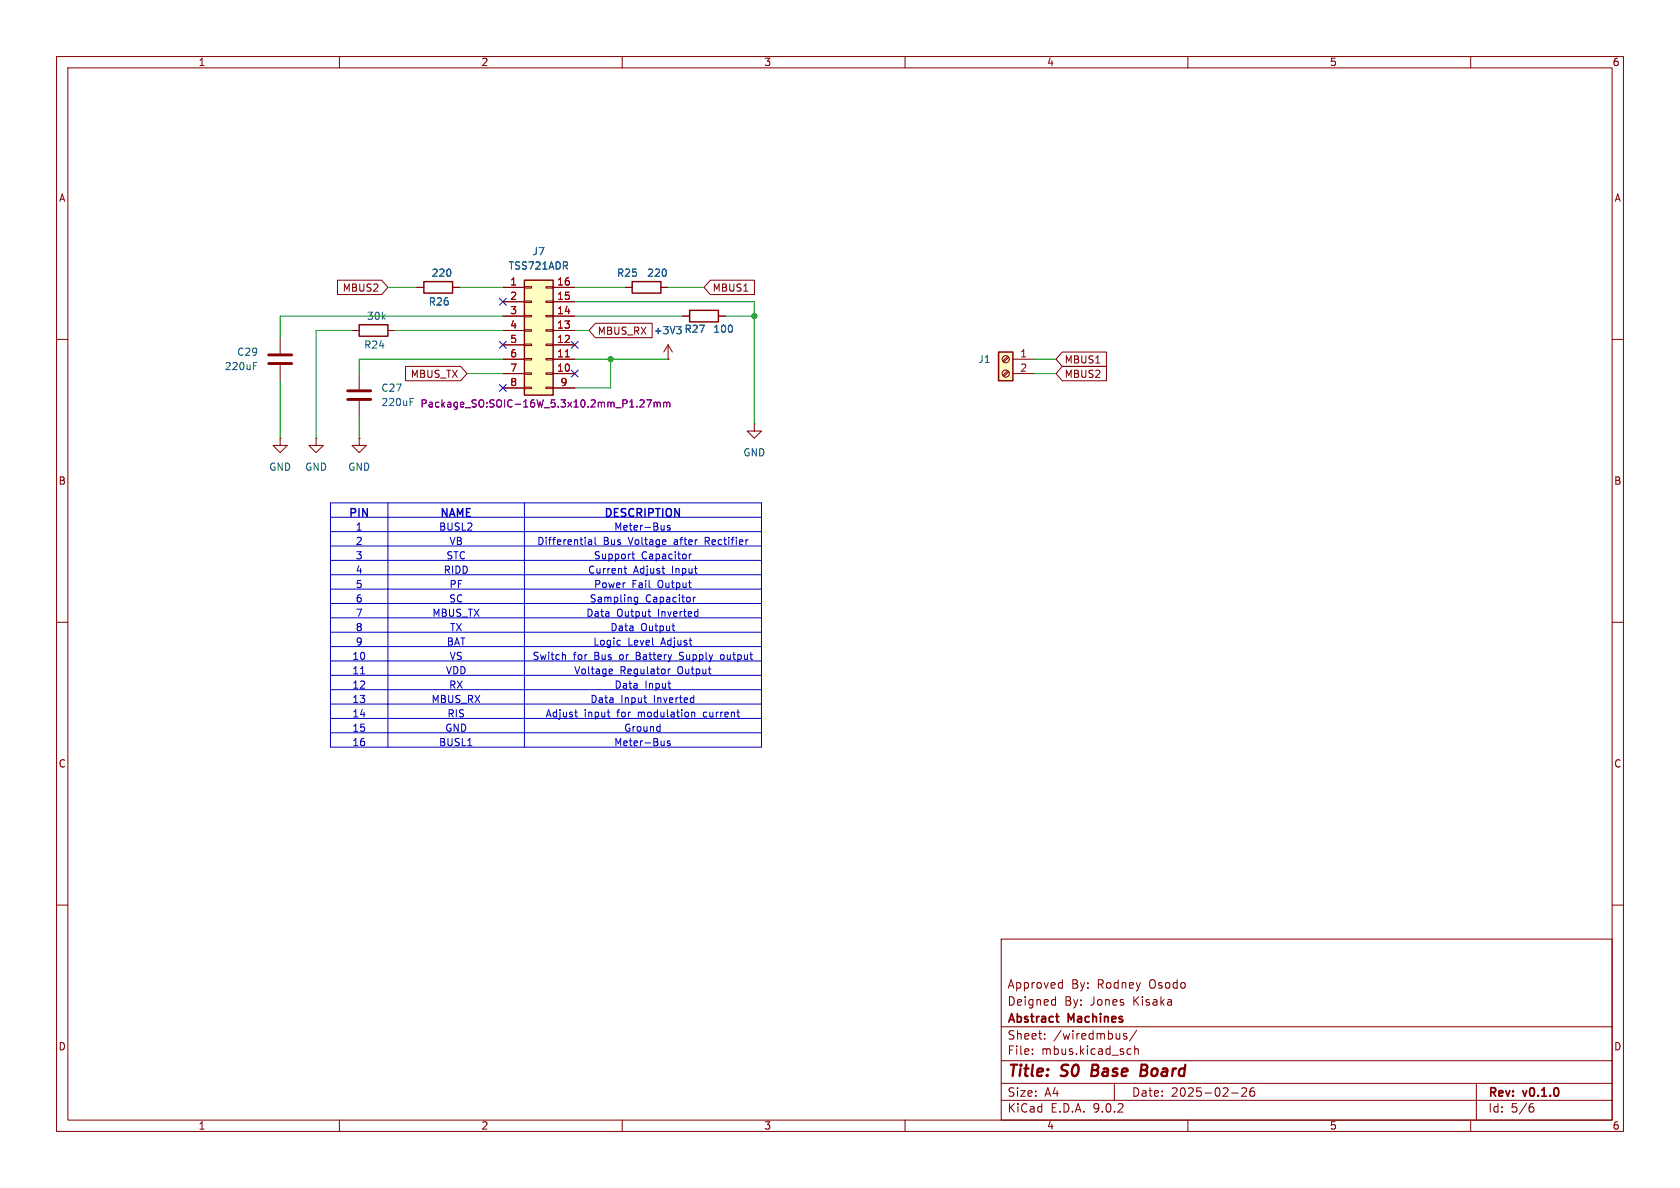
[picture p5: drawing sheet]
<svg xmlns="http://www.w3.org/2000/svg" width="297mm" height="210mm" viewBox="0 0 297 210" stroke-linecap="round" stroke-linejoin="round" font-family="sans-serif">
<g fill="none" stroke="#840000" stroke-width=".18">
<path d="M10 10h277v190h-277zM12 12h273v186h-273zM60 10v2M110 10v2M160 10v2M210 10v2M260 10v2M10 60h2M63.5 77.5v1.2h1.3l-1.3 1.3-1.3-1.3h1.3M63.5 77.5h.1M285 60h2M10 110h2"/>
<path d="M285 110h2M10 160h2M177 166h108v32h-108zM186.2 176.7l.4 .1M186.6 176.2v1.5M186.6 177.6l-.4 .1M187.4 173.7l.4 .1M187.8 173.2v1.5M187.8 174.6l-.4 .1M285 160h2M60 198v2M110 198v2"/>
<path d="M160 198v2M177 194.5h108M177 191.5h108M177 187.5h108M177 181.5h108M182.5 186.3v.1M182.5 185.5v.1M184.7 183.6v.1M184.7 182.8v.1M197 191.5v3M199.2 182.8l-.4-.1-.2 .2 .1 .2 .5 .2v.3h-.6M199.5 185.4l.5 .1"/>
<path d="M200 186.3l-.5 .1M200.6 185.5l.2-.1 .4 .1v.9M200.6 184.9v1.5M201 182.1l-1.3 2M210 198v2M217.7 193.2h1.2M219.5 192.4l.6-.1 .2 .1 .1 .3-.9 1.1h.9M221.7 192.3a.59 .59 0 0 0-.7 .6v.6l.1 .2 .4 .1 .2-.1 .1-.5-.1-.3h-.5l-.2 .3M260 198v2M261 191.5v6.5M270.6 195.7h.4l.2 .3-.1 .5-.5 .1M271 195.1l-.4 .1"/>
</g>
<path d="M193.2 188.2l-.3 2h.8M201.7 189.2h.7M202.4 189.2l.3 .1M202.5 188.2h-.7l-.2 2 1-.1M202.6 189.1l-.2 .1" fill="none" stroke="#840000" stroke-width=".4"/>
<path d="M186.6 179.7h.6M187.1 180.7h.1" fill="none" stroke="#840000" stroke-width=".3"/>
<path d="M92.7 49.5h5.1v20.4h-5.1z" fill="#ffffc2"/>
<path d="M63.5 57.4h5.1v2h-5.1zM74.9 49.8h5.1v2h-5.1zM92.7 49.5h5.1v20.4h-5.1zM111.8 49.8h5v2h-5zM121.9 54.9h5.1v2h-5.1z" fill="none" stroke="#840000" stroke-width=".25"/>
<g fill="none" stroke="#840000" stroke-width=".18">
<path d="M49.5 59.7v2.8M62.2 58.4h1.3M68.6 58.4h1.2M73.7 50.8h1.2M80 50.8h1.3M88.9 50.8h3.8M88.9 53.3h3.8M88.9 55.9h3.8M88.9 58.4h3.8M92.7 50.7h1.3v.2h-1.3zM92.7 53.2h1.3v.3h-1.3zM92.7 55.8h1.3v.2h-1.3z"/>
<path d="M92.7 58.3h1.3v.2h-1.3zM96.5 50.7h1.3v.2h-1.3zM96.5 53.2h1.3v.3h-1.3zM96.5 55.8h1.3v.2h-1.3zM96.5 58.3h1.3v.2h-1.3zM97.8 50.8h3.8M97.8 53.3h3.8M97.8 55.9h3.8M97.8 58.4h3.8M110.5 50.8h1.3M116.8 50.8h1.3M120.6 55.9h1.3"/>
<path d="M127 55.9h1.3M49.5 77.5v1.2h1.3l-1.3 1.3-1.2-1.3h1.2M49.5 77.5h.1M49.5 64.5v2.8M55.9 77.5v1.2h1.2l-1.2 1.3-1.3-1.3h1.3M55.9 77.5h.1M63.5 66v2.8M63.5 70.9v2.8M88.9 61h3.8M88.9 63.5h3.8M88.9 66h3.8M88.9 68.6h3.8"/>
<path d="M92.7 60.8h1.3v.3h-1.3zM92.7 63.4h1.3v.2h-1.3zM92.7 65.9h1.3v.3h-1.3zM92.7 68.5h1.3v.2h-1.3zM96.5 60.8h1.3v.3h-1.3zM96.5 63.4h1.3v.2h-1.3zM96.5 65.9h1.3v.3h-1.3zM96.5 68.5h1.3v.2h-1.3zM97.8 61h3.8M97.8 63.5h3.8M97.8 66h3.8M97.8 68.6h3.8"/>
<path d="M118.1 63.5h.1M118.1 61l.8 1.2M118.1 61l-.8 1.2M118.1 61v2.5M133.3 74.9v1.3h1.3l-1.3 1.3-1.2-1.3h1.2M133.3 74.9h.1"/>
</g>
<path d="M99.9 63.1h.8" fill="none" stroke="#a90000" stroke-width=".18"/>
<path d="M113.3 70.7h.5l.1 .3-.8 1h.8M114.3 70.7h.8l-.5 1.3M115.6 71.1v.9M115.6 71.2l.4-.1 .2 .2M116.2 71.3l.2-.2 .3 .1v.8M116.2 71.3v.7M117.3 71.2l.4-.1 .2 .2M117.3 71.1v.9M117.9 71.3l.1-.2 .4 .1v.8M117.9 71.3v.7" fill="none" stroke="#840084" stroke-width=".18"/>
<path d="M47.5 62.7h4.1M47.5 64.3h4.1M61.5 69.1h4M61.5 70.6h4" fill="none" stroke="#840000" stroke-width=".51"/>
<path d="M119.6 57.7h.8l-.4 .5M120.2 58.2l.2 .3v.3l-.2 .2M44.8 64.7h.4M44.8 64.1h.6M72.5 71h.4M72.5 70.4h.6" fill="none" stroke="#006464" stroke-width=".18"/>
<path d="M176.5 62.2h2.6v5.1h-2.6z" fill="#ffffc2"/>
<path d="M176.5 62.2h2.6v5.1h-2.6z" fill="none" stroke="#840000" stroke-width=".25"/>
<g fill="none" stroke="#840000" stroke-width=".18">
<path d="M59.7 49.5h7.8l1.1 1.3-1.1 1.3h-7.8zM73.7 50.8h1.2M80 50.8h1.3M88.9 50.8h3.8M88.9 53.3h3.8M88.9 55.9h3.8M88.9 58.4h3.8M97.8 50.8h3.8M97.8 53.3h3.8M97.8 55.9h3.8M97.8 58.4h3.8M105.3 57.1h10v2.6h-10l-1.2-1.3z"/>
<path d="M110.5 50.8h1.3M116.8 50.8h1.3M120.6 55.9h1.3M125.6 49.5h7.8v2.6h-7.8l-1.1-1.3zM127 55.9h1.3M71.7 64.8h9.7l1.1 1.2-1.1 1.3h-9.7zM88.9 63.5h3.8M88.9 66h3.8M88.9 61h3.8M88.9 68.6h3.8M97.8 63.5h3.8M97.8 66h3.8"/>
<path d="M97.8 61h3.8M97.8 68.6h3.8M118.1 63.5h.1M178.2 63l-.9 .8M178.2 65.5l-.9 .9M178.3 63.2l-.8 .8M178.3 65.7l-.8 .8M179.1 63.5h3.8M179.1 66h3.8M187.8 64.8h7.8v2.5h-7.8l-1.1-1.3zM187.8 62.2h7.8v2.6h-7.8l-1.1-1.3z"/>
<circle cx="177.8" cy="66" r=".63"/>
<circle cx="177.8" cy="63.5" r=".63"/>
</g>
<path d="M62.7 90l-.6-.1v1.4M63.5 89.9v1.4M64.9 89.9v1.4l-.8-1.4v1.4M79 89.9v1.4l-.8-1.4v1.4M79.5 91.3l.4-1.4 .5 1.4M80.9 91.3v-1.4l.4 1 .5-1v1.4M83.1 89.9h-.6v1.4" fill="none" stroke="#0000c2" stroke-width=".25"/>
<g fill="none" stroke="#0000c2" stroke-width=".18">
<path d="M58.4 91.4h76.2M58.4 94h76.2M58.4 96.5h76.2M58.4 99.1h76.2M58.4 88.9h76.2v43.2h-76.2zM68.6 88.9v43.2M92.7 88.9v43.2M104 95.5h.5l.1 .8M104.6 95.7l-.4 .1-.2 .2 .2 .3 .4-.1M105.2 95v1.1l.2 .2M111.7 97.9h.5M111.9 97.5v1.1l.3 .2"/>
<path d="M117.4 92.9v.8M117.4 93.6l-.3 .1M118.4 92.9h-.3l-.1 .1v.2l.4 .2v.3h-.4M121.9 97.9v.9M122.2 97.9l-.3 .3M132.1 95.4h.1M58.4 101.6h76.2M58.4 104.1h76.2M58.4 106.7h76.2M58.4 109.2h76.2M58.4 111.8h76.2M58.4 114.3h76.2"/>
<path d="M58.4 116.8h76.2M58.4 119.4h76.2M63.7 119.1h.8M99.6 115.7l.4 .2v.7M107.9 118.3h.3l.1 .3-.6 .1M108.2 119.1h-.3M109.6 113.2h.1M109.7 114h-.1M110.3 100.5h.5M110.5 100.1v1.1l.3 .1M112.7 105.6v1l-.2 .2h-.3M112.7 105.6h-.3l-.3 .2 .1 .6h.5"/>
<path d="M114.5 108.1h.5M114.9 109h.1M117 100.5h.5M117.4 101.3h.1M118.1 118.3v.8M118.5 118.3l-.4 .2M118.8 110.6h.5M119.2 111.5h.1M120.1 116.5l.2 .1M120.2 115.4l-.1 .3 .2 .2M122.6 105.6v.8M122.9 105.6l-.3 .2"/>
<path d="M123.3 108.1l.1 .1M123.4 107.7v1.3M123.4 108.9l-.1 .1M127.8 115.7l-.3 .1-.1 .2v.5l.4 .1M58.4 121.9h76.2M58.4 124.5h76.2M58.4 127h76.2M58.4 129.5h76.2M82.7 131.8h.7M101.6 125.9h.5M101.8 126.7h.3M107.3 125.9h.5"/>
<path d="M107.6 126.7h.2M113.8 123.3h.5M114.2 124.2h.1M116.6 128.4l.1 .1M116.7 128v1.3M116.7 129.2l-.1 .1M117.4 131v.8M117.4 131.7l-.3 .1M118.1 120.8h.5M118.4 121.7h.2M118.4 131h-.3l-.1 .1v.2l.4 .2v.3h-.4M122.3 126l.2-.1h.3v.8"/>
<path d="M122.3 125.9v.8M122.5 123.3l.1 .1M122.6 122.9v1.3M122.6 124.1l-.1 .1"/>
</g>
<g fill="none" stroke="#009600" stroke-width=".18">
<path d="M62.2 58.4h-6.3v19.1M68.6 50.8h5.1M69.8 58.4h19.1M81.3 50.8h7.6M88.9 55.9h-39.4v3.8M101.6 55.9h19M101.6 58.4h2.5M101.6 53.3h31.7v21.6M101.6 50.8h8.9M118.1 50.8h6.4M128.3 55.9h5M49.5 67.3v10.2"/>
<path d="M63.5 73.7v3.8M82.5 66h6.4M88.9 63.5h-25.4v2.5M101.6 63.5h16.5M107.9 63.5v5.1h-6.3M182.9 63.5h3.8M182.9 66h3.8"/>
</g>
<path d="M88.3 52.7l1.2 1.2M89.5 52.7l-1.2 1.2M88.3 68l1.2 1.2M88.3 60.4l1.2 1.2M89.5 68l-1.2 1.2M89.5 60.4l-1.2 1.2M101 65.4l1.2 1.2M101 60.4l1.2 1.2M102.2 65.4l-1.2 1.2M102.2 60.4l-1.2 1.2" fill="none" stroke="#000084" stroke-width=".18"/>
<path d="M113.3 70.7h.5l.1 .3-.8 1h.8M114.3 70.7h.8l-.5 1.3M115.6 71.1v.9M115.6 71.2l.4-.1 .2 .2M116.2 71.3l.2-.2 .3 .1v.8M116.2 71.3v.7M117.3 71.2l.4-.1 .2 .2M117.3 71.1v.9M117.9 71.3l.1-.2 .4 .1v.8M117.9 71.3v.7" fill="none" stroke="#840084" stroke-width=".18"/>
<path d="M99.9 63.1h.8" fill="none" stroke="#a90000" stroke-width=".18"/>
<path d="M119.6 57.7h.8l-.4 .5M120.2 58.2l.2 .3v.3l-.2 .2" fill="none" stroke="#006464" stroke-width=".18"/>
<g fill="#009600" stroke="#009600" stroke-width=".18">
<circle cx="133.3" cy="55.9" r=".46"/>
<circle cx="107.9" cy="63.5" r=".46"/>
</g>
<g font-size="2.8" fill="#840000">
<text x="178" y="190.9">Title:</text>
<text x="187.7" y="190.9">S0</text>
<text x="193.8" y="190.9">Base</text>
<text x="203.3" y="190.9">Board</text>
</g>
<g font-size="2.1" fill="#840000">
<text x="178" y="178">Deigned</text>
<text x="178" y="175">Approved</text>
<text x="188.2" y="178">By:</text>
<text x="189.4" y="175">By:</text>
<text x="192.8" y="178">Jones</text>
<text x="194" y="175">Rodney</text>
<text x="200.5" y="178">Kisaka</text>
<text x="203.3" y="175">Osodo</text>
<text x="178" y="184">Sheet:</text>
<text x="178" y="181.2">Abstract</text>
<text x="186.2" y="184">/wiredmbus/</text>
<text x="188.9" y="181.2">Machines</text>
<text x="178" y="186.7">File:</text>
<text x="184.1" y="186.7">mbus.kicad_sch</text>
<text x="178" y="196.9">KiCad</text>
<text x="178" y="194.1">Size:</text>
<text x="184.7" y="194.1">A4</text>
<text x="185.7" y="196.9">E.D.A.</text>
<text x="193.3" y="196.9">9.0.2</text>
<text x="200" y="194.1">Date:</text>
<text x="207" y="194.1">2025-02-26</text>
<text x="263" y="194.3">Rev:</text>
<text x="263" y="196.9">Id:</text>
<text x="267.1" y="196.9">5/6</text>
<text x="269.4" y="194.3">v0.1.0</text>
</g>
<g font-size="1.9" fill="#0000c2">
<text x="61.5" y="92">PIN</text>
<text x="77.6" y="92">NAME</text>
<text x="106.7" y="92">DESCRIPTION</text>
</g>
<g font-size="1.8" fill="#840000">
<text x="35" y="11.9">1</text>
<text x="85" y="11.9">2</text>
<text x="135" y="11.9">3</text>
<text x="185" y="11.9">4</text>
<text x="235" y="11.9">5</text>
<text x="285" y="11.9">6</text>
<text x="10.3" y="35.9">A</text>
<text x="285.3" y="35.9">A</text>
<text x="60.5" y="51.8">MBUS2</text>
<text x="125.9" y="51.8">MBUS1</text>
<text x="105.6" y="59.4">MBUS_RX</text>
<text x="188.1" y="64.5">MBUS1</text>
<text x="72.5" y="67">MBUS_TX</text>
<text x="188.1" y="67">MBUS2</text>
<text x="10.3" y="85.9">B</text>
<text x="285.3" y="85.9">B</text>
<text x="10.3" y="135.9">C</text>
<text x="285.3" y="135.9">C</text>
<text x="10.3" y="185.9">D</text>
<text x="285.3" y="185.9">D</text>
<text x="35" y="199.9">1</text>
<text x="85" y="199.9">2</text>
<text x="135" y="199.9">3</text>
<text x="185" y="199.9">4</text>
<text x="235" y="199.9">5</text>
<text x="285" y="199.9">6</text>
</g>
<g font-size="1.8" fill="#006464">
<text x="89.8" y="47.9">TSS721ADR</text>
<text x="94.1" y="45.3">J7</text>
<text x="76.2" y="49.1">220</text>
<text x="109" y="49.1">R25</text>
<text x="114.3" y="49.1">220</text>
<text x="64.8" y="56.7">30k</text>
<text x="75.7" y="54.2">R26</text>
<text x="115.5" y="59.3">+3V3</text>
<text x="120.9" y="59">R27</text>
<text x="126" y="59">100</text>
<text x="39.6" y="65.6">220uF</text>
<text x="41.8" y="63.1">C29</text>
<text x="64.3" y="61.8">R24</text>
<text x="172.9" y="64.4">J1</text>
<text x="67.3" y="72">220uF</text>
<text x="67.3" y="69.4">C27</text>
<text x="47.5" y="83.4">GND</text>
<text x="53.8" y="83.4">GND</text>
<text x="61.5" y="83.4">GND</text>
<text x="131.3" y="80.9">GND</text>
</g>
<g font-size="1.8" fill="#a90000">
<text x="90.1" y="50.5">1</text>
<text x="90.1" y="53.1">2</text>
<text x="98.4" y="50.5">16</text>
<text x="98.4" y="53.1">15</text>
<text x="90.1" y="55.6">3</text>
<text x="90.1" y="58.2">4</text>
<text x="98.4" y="55.6">14</text>
<text x="98.4" y="58.2">13</text>
<text x="90.1" y="60.7">5</text>
<text x="90.1" y="63.2">6</text>
<text x="90.1" y="65.8">7</text>
<text x="98.4" y="60.7">12</text>
<text x="98.4" y="63.2">11</text>
<text x="98.4" y="65.8">10</text>
<text x="180.3" y="63.2">1</text>
<text x="180.3" y="65.8">2</text>
<text x="90.1" y="68.3">8</text>
<text x="99" y="68.3">9</text>
</g>
<text font-size="1.8" fill="#840084" x="74.2" y="72.2">Package_SO:SOIC-16W_5.3x10.2mm_P1.27mm</text>
<g font-size="1.8" fill="#0000c2">
<text x="62.8" y="94.1">1</text>
<text x="77.5" y="94.1">BUSL2</text>
<text x="108.5" y="94.1">Meter-Bus</text>
<text x="62.8" y="96.7">2</text>
<text x="62.8" y="99.2">3</text>
<text x="62.8" y="101.7">4</text>
<text x="78.3" y="101.7">RIDD</text>
<text x="78.8" y="99.2">STC</text>
<text x="79.4" y="96.7">VB</text>
<text x="94.9" y="96.7">Differential</text>
<text x="103.9" y="101.7">Current</text>
<text x="104.9" y="99.2">Support</text>
<text x="106.6" y="96.7">Bus</text>
<text x="111.2" y="96.7">Voltage</text>
<text x="112" y="101.7">Adjust</text>
<text x="113.4" y="99.2">Capacitor</text>
<text x="118.9" y="101.7">Input</text>
<text x="119.4" y="96.7">after</text>
<text x="125.1" y="96.7">Rectifier</text>
<text x="62.8" y="104.3">5</text>
<text x="62.8" y="106.8">6</text>
<text x="79.3" y="106.8">SC</text>
<text x="79.4" y="104.3">PF</text>
<text x="104.2" y="106.8">Sampling</text>
<text x="104.9" y="104.3">Power</text>
<text x="111.7" y="104.3">Fail</text>
<text x="114.1" y="106.8">Capacitor</text>
<text x="116.4" y="104.3">Output</text>
<text x="62.8" y="109.4">7</text>
<text x="62.8" y="111.9">8</text>
<text x="76.3" y="109.4">MBUS_TX</text>
<text x="79.5" y="111.9">TX</text>
<text x="103.6" y="109.4">Data</text>
<text x="107.8" y="111.9">Data</text>
<text x="109" y="109.4">Output</text>
<text x="113.3" y="111.9">Output</text>
<text x="116.4" y="109.4">Inverted</text>
<text x="62.2" y="117">10</text>
<text x="62.2" y="119.5">11</text>
<text x="62.8" y="114.4">9</text>
<text x="78.7" y="119.5">VDD</text>
<text x="78.9" y="114.4">BAT</text>
<text x="79.4" y="117">VS</text>
<text x="94.1" y="117">Switch</text>
<text x="101.3" y="117">for</text>
<text x="101.4" y="119.5">Voltage</text>
<text x="104.8" y="114.4">Logic</text>
<text x="105.2" y="117">Bus</text>
<text x="109.6" y="119.5">Regulator</text>
<text x="109.8" y="117">or</text>
<text x="111" y="114.4">Level</text>
<text x="112.9" y="117">Battery</text>
<text x="117" y="114.4">Adjust</text>
<text x="119.9" y="119.5">Output</text>
<text x="120.8" y="117">Supply</text>
<text x="128.2" y="117">output</text>
<text x="62.2" y="122.1">12</text>
<text x="62.2" y="124.6">13</text>
<text x="76.2" y="124.6">MBUS_RX</text>
<text x="79.3" y="122.1">RX</text>
<text x="104.3" y="124.6">Data</text>
<text x="108.5" y="122.1">Data</text>
<text x="109.7" y="124.6">Input</text>
<text x="114" y="122.1">Input</text>
<text x="115.7" y="124.6">Inverted</text>
<text x="62.2" y="127.1">14</text>
<text x="62.2" y="129.7">15</text>
<text x="78.6" y="129.7">GND</text>
<text x="79" y="127.1">RIS</text>
<text x="96.4" y="127.1">Adjust</text>
<text x="103.3" y="127.1">input</text>
<text x="109.2" y="127.1">for</text>
<text x="110.2" y="129.7">Ground</text>
<text x="113.1" y="127.1">modulation</text>
<text x="124.8" y="127.1">current</text>
<text x="62.2" y="132.2">16</text>
<text x="77.5" y="132.2">BUSL1</text>
<text x="108.5" y="132.2">Meter-Bus</text>
</g>
</svg>
